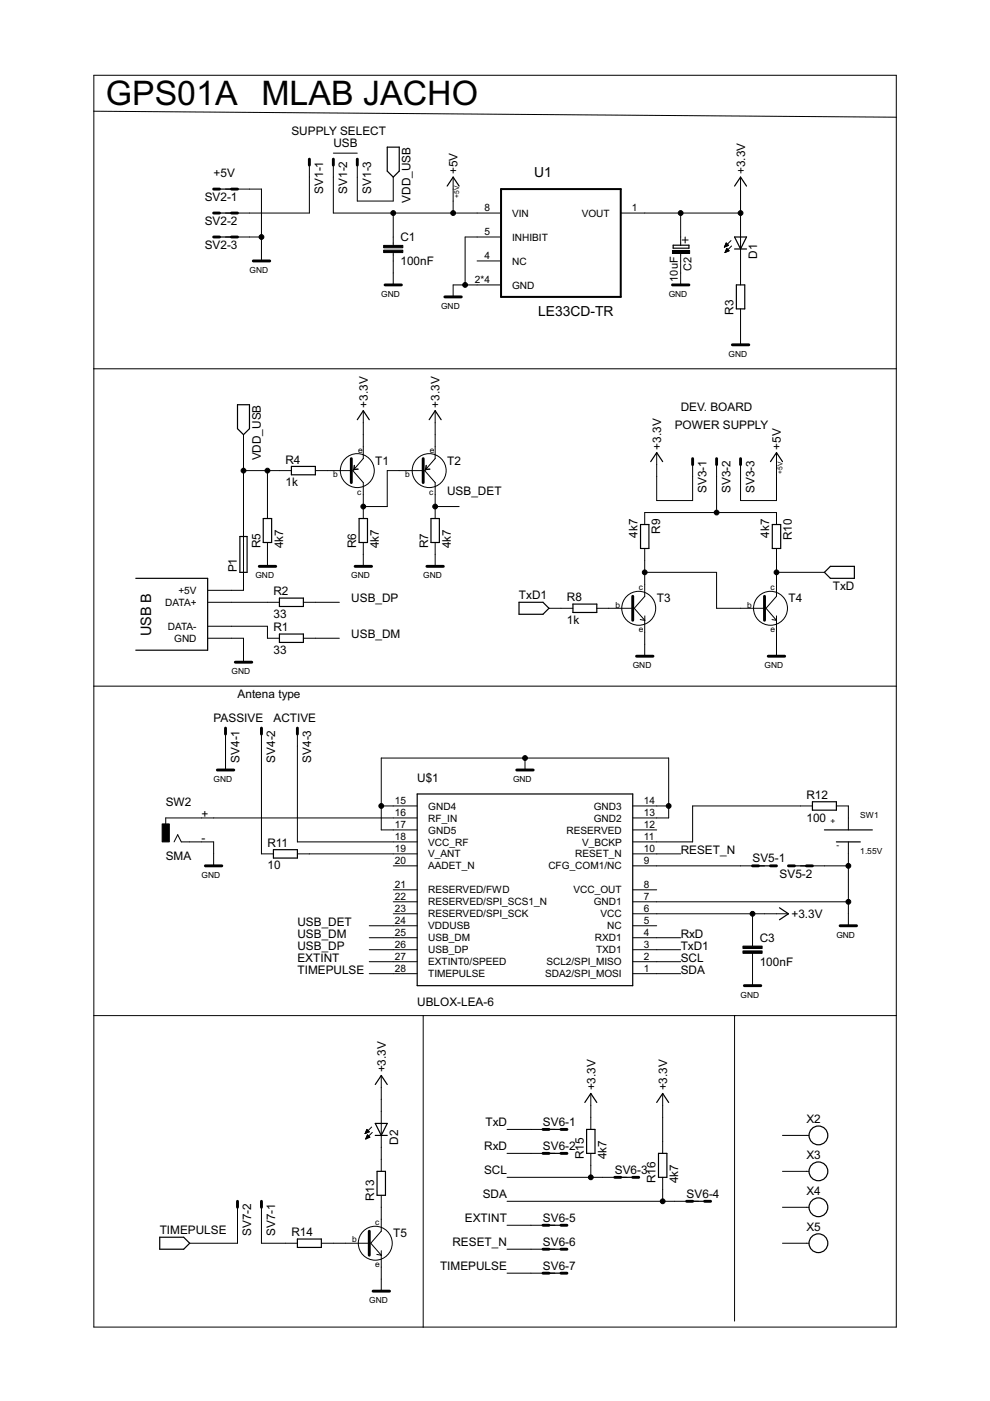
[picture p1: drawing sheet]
<svg xmlns="http://www.w3.org/2000/svg" width="210mm" height="297mm" viewBox="0 0 210 297" stroke-linecap="round" stroke-linejoin="round" font-family="sans-serif">
<g fill="none" stroke="#000" stroke-width=".21">
<path d="M19.9 16h170.1v265.4h-170.1zM19.9 23.6l170.1 1.2M65.6 35v10.2h-17.8M70.7 32.5h5.1M70.7 35v10.2h35.5M75.8 35v7.6h7.6v-5.1M96.1 37.5v7.7M157 37.5v22.9M47.8 50.2h7.6M47.8 40.1h7.6v15.2M83.4 45.2v6.8M83.4 53.6v6.8"/>
<path d="M101.2 55.3h5M106.2 50.2h-7.6v10.2M131.6 45.2h25.4M144.3 45.2v6.8M144.3 53.6v6.8M144.6 50.9h1.3M145.3 50.2v1.3M153.6 52.4h.1M153.6 52.3h.3M153.7 52.1h.5M153.8 52h.7M153.8 53.5h.1"/>
<path d="M153.8 51.9h.5M153.8 53.3h.4M153.9 51.8h.3M153.9 53.2h.6M153.9 51.7h.2M153.9 53.1h.6M154 51.5l-.4 .9M154 51.5l.5 .5M154 51.5h.1M154 53h.4M154 52.9h.3M154.1 52.7h.1"/>
<path d="M154.1 52.7l.5 .5-.9 .4zM154.5 52l-.9 .4M155 51l-1.4 1.4M155.1 52.2l-1.4 1.4M19.9 78.2h170.1M106.2 60.4h-10.1v2.5M157 65.5v7.6M51.6 92.2v33h-7.6M51.6 99.8h10.2M56.7 99.8v10.1M66.9 99.8h7.6M75 99.6l-.2 .2 2.2 2.5v7.6"/>
<path d="M75 99.6h.1M75.1 98.7v.8h.8l-.9 .1zM77 97.2l-2 2.4M77 87.1v10.1M89.7 99.8h-7.6v7.6h-5.1M90.2 99.6h.1M90.2 99.6l-.2 .2 2.3 2.5v7.6M90.4 98.7v.8h.7l-.9 .1zM92.3 97.2l-2.1 2.4M92.3 87.1v10.1M139.2 96v10.1h7.7v-7.6M151.9 98.5v10.2"/>
<path d="M164.6 96v10.1h-7.6v-7.6M56.7 115v5.1M77 115v5.1M92.3 115v5.1M92.3 107.4h5M136.7 116.3v10.1l-2.2 2.6 2.2 2.5-1-.1M136.7 111.2v-2.5h27.9v2.5M164.6 116.3v10.1l-2.2 2.6 2.2 2.5-.9-.1M44 127.7h15.2M44 132.8h12.7v2.5h2.5M44 135.3h7.6v5.1M64.3 127.7h7.6"/>
<path d="M64.3 135.3h7.6M116.4 129h5.1M126.5 129h7.7M136.7 121.3h15.2v7.7h10.2M136.7 130.6v8.5M164.6 130.6v8.5M164.6 121.3h10.2M19.9 145.5h170.1M47.8 155.6v7.7M55.4 155.6v25.4h2.6M63.1 155.6v22.9h25.4M36.9 178.5l.8-1.5 .7 1.5h6.9v5.1"/>
<path d="M80.8 170.9h7.7M88.5 173.4h-53.4v1.3M111.3 160.7v2.6M134.2 173.4h7.6v-12.7h-61v15.3h7.7M134.2 176h5M134.2 170.9h7.6M172.3 170.9h-25.4v7.6h-12.7M177.3 170.9h2.6v5.1M179.9 178.5v17.8M63.1 181h25.4M78.3 198.8h10.2M78.3 196.3h10.2"/>
<path d="M83.4 193.7h5.1M83.4 191.2h5.1M83.4 188.7h5.1M83.4 183.6h5.1M134.2 198.8h10.1M134.2 196.3h5M134.2 193.7h33M134.2 191.2h45.7M134.2 188.7h5M134.2 183.6h27.9M134.2 181h10.1M159.6 193.7v6.9"/>
<path d="M169.7 183.6h10.2M19.9 215.3h170.1M78.3 206.4h10.2M78.3 203.9h10.2M78.3 201.4h10.2M89.7 215.3v66.1M134.2 206.4h10.1M134.2 203.9h10.1M134.2 201.4h10.1M155.7 215.3v64.8M159.6 202.1v6.9M77.6 240h.7"/>
<path d="M77.6 239.8h.6M77.7 239.7h.4M77.7 239.6h.2M77.8 239.5h.1M77.8 239.5l-.4 .8M77.8 239.5l.5 .5M78.3 240l-.9 .3M78.8 239l-1.4 1.3M80.8 228v20.3M107.5 239.5h10.2M125.3 231.8v7.7M140.5 231.8v12.7"/>
<path d="M50.4 256v7.6h-10.2M55.4 256v7.6h7.7M77.4 240.3h.1M77.5 240.2h.2M77.5 240.1h.5M77.6 241.4h.1M77.6 241.3h.4M77.7 241.2h.6M77.7 241h.7M77.8 240.9h.5M77.8 240.8h.3M77.9 240.7h.1"/>
<path d="M77.9 240.6l.5 .5-.9 .4zM78.9 240.1l-1.4 1.4M80.8 253.4v7.6l-2.2 2.6 2.2 2.5-.9-.1M107.5 244.5h10.2M107.5 249.6h25.4M107.5 254.7h40.6M107.5 259.8h10.2M125.3 244.5v5.1M140.5 249.6v5.1M165.9 240.7h5.6M165.9 248.3h5.6M165.9 256h5.6"/>
<path d="M68.1 263.6h10.2M80.8 265.2v8.5M107.5 264.9h10.2M107.5 269.9h10.2M165.9 263.6h5.6"/>
<circle cx="75.8" cy="99.8" r="3.6"/>
<circle cx="91" cy="99.8" r="3.6"/>
<circle cx="135.4" cy="129" r="3.6"/>
<circle cx="163.4" cy="129" r="3.6"/>
<circle cx="79.6" cy="263.6" r="3.6"/>
</g>
<g fill="none" stroke="#000" stroke-width=".25">
<path d="M82.1 31.2h2.5v5.1l-1.2 1.2-1.3-1.2zM94.8 39.5l1.3-2 1.2 2M155.7 39.5l1.3-2 1.3 2M45.3 40.1h5.1M45.3 45.2h5.1M45.3 50.2h5.1M142.7 52h3.4v.6h-3.4zM155.7 50.2h2.6l-1.3 2.6zM155.7 52.8h2.6M156.1 60.4h1.8v5.1h-1.8zM50.4 85.8h2.5v5.1l-1.3 1.3-1.2-1.3zM61.8 98.9h5.1v1.8h-5.1z"/>
<path d="M75.8 89l1.2-1.9 1.3 1.9M91 89l1.3-1.9 1.2 1.9M138 97.9l1.2-1.9 1.3 1.9M163.4 97.9l1.2-1.9 1.3 1.9M50.9 113.7h1.5v7.6h-1.5zM55.8 109.9h1.8v5.1h-1.8zM76.1 109.9h1.8v5.1h-1.8zM91.4 109.9h1.8v5.1h-1.8zM135.8 111.2h1.8v5.1h-1.8zM163.7 111.2h1.8v5.1h-1.8zM28.8 122.6h15.2v15.3h-15.2M59.2 134.4h5.1v1.8h-5.1z"/>
<path d="M59.2 126.8h5.1v1.8h-5.1zM110 127.7h5.1l1.3 1.3-1.3 1.2h-5.1zM121.5 128.1h5v1.8h-5zM174.8 121.3l1.3-1.2h5v2.5h-5zM88.5 168.3h45.7v40.7h-45.7zM172.3 170h5v1.8h-5zM174.8 176h10.2M177.3 178.5h5.1M58 180.1h5.1v1.8h-5.1zM159.6 183.6h5M165.3 192.5l1.9 1.2-1.9 1.3M167.2 183.6h5.1"/>
<path d="M79.6 238.2h2.5l-1.3 2.5zM79.6 229.9l1.2-1.9 1.3 1.9M115.1 239.5h5.1M124 233.7l1.3-1.9 1.2 1.9M124.4 239.5h1.8v5h-1.8zM139.2 233.7l1.3-1.9 1.3 1.9M79.6 240.7h2.5M79.9 248.3h1.8v5.1h-1.8zM115.1 244.5h5.1M115.1 259.8h5.1M130.3 249.6h5.1M139.6 244.5h1.8v5.1h-1.8z"/>
<path d="M145.6 254.7h5.1M33.9 262.3h5l1.3 1.3-1.3 1.3h-5zM63.1 262.7h5v1.8h-5zM115.1 264.9h5.1M115.1 269.9h5.1"/>
<circle cx="173.5" cy="240.7" r="1.99"/>
<circle cx="173.5" cy="248.3" r="1.99"/>
<circle cx="173.5" cy="256" r="1.99"/>
<circle cx="173.5" cy="263.6" r="1.99"/>
</g>
<path d="M106.2 40.1h25.4v22.8h-25.4z" fill="none" stroke="#000" stroke-width=".42"/>
<g fill="none" stroke="#000" stroke-width=".61">
<path d="M65.6 33.7v1.3M70.7 33.7v1.3M75.8 33.7v1.3M45.3 40.1h1.2M45.3 45.2h1.2M45.3 50.2h1.2M49.1 40.1h1.3M49.1 45.2h1.3M49.1 50.2h1.3M53.7 55.3h3.5M81.6 60.4h3.5M94.3 62.9h3.5"/>
<path d="M142.6 60.4h3.5M155.3 73.1h3.5M74.5 97.2v5.1M89.7 97.2v5.1M146.9 97.2v1.3M151.9 97.2v1.3M157 97.2v1.3M55 120.1h3.5M75.3 120.1h3.5M90.5 120.1h3.5M134.2 126.4v5.1M135 139.1h3.5"/>
<path d="M162.1 126.4v5.1M162.9 139.1h3.5M47.8 154.4v1.2M49.9 140.4h3.5M55.4 154.4v1.2M63.1 154.4v1.2M46.1 163.3h3.5M109.6 163.3h3.5M43.5 183.6h3.5M159.6 183.6h1.2M163.4 183.6h1.2M167.2 183.6h1.2"/>
<path d="M171 183.6h1.3M178.1 196.3h3.5M157.8 209h3.5M115.1 239.5h1.3M118.9 239.5h1.3M50.4 254.7v1.3M55.4 254.7v1.3M115.1 244.5h1.3M115.1 259.8h1.3M118.9 244.5h1.3M118.9 259.8h1.3M130.3 249.6h1.3"/>
<path d="M134.2 249.6h1.2M145.6 254.7h1.3M149.4 254.7h1.3M78.3 261v5.1M79.1 273.7h3.5M115.1 264.9h1.3M115.1 269.9h1.3M118.9 264.9h1.3M118.9 269.9h1.3"/>
</g>
<path d="M81.3 53h4.1v.6h-4.1zM81.3 52h4.1v.5h-4.1zM142.6 53.1h3.6v.6h-3.6zM34.4 174.7h1.5v3.8h-1.5zM157.5 201.6h4.1v.5h-4.1zM157.5 200.6h4.1v.5h-4.1z" fill="#000" stroke="#000" stroke-width=".21"/>
<g fill="#000" stroke="#000" stroke-width=".21">
<circle cx="55.4" cy="50.2" r=".51"/>
<circle cx="83.4" cy="45.2" r=".51"/>
<circle cx="96.1" cy="45.2" r=".51"/>
<circle cx="144.3" cy="45.2" r=".51"/>
<circle cx="157" cy="45.2" r=".51"/>
<circle cx="98.6" cy="60.4" r=".51"/>
<circle cx="51.6" cy="99.8" r=".51"/>
<circle cx="56.7" cy="99.8" r=".51"/>
<circle cx="77" cy="107.4" r=".51"/>
<circle cx="92.3" cy="107.4" r=".51"/>
<circle cx="151.9" cy="108.7" r=".51"/>
<circle cx="136.7" cy="121.3" r=".51"/>
<circle cx="164.6" cy="121.3" r=".51"/>
<circle cx="80.8" cy="170.9" r=".51"/>
<circle cx="111.3" cy="160.7" r=".51"/>
<circle cx="141.8" cy="170.9" r=".51"/>
<circle cx="159.6" cy="193.7" r=".51"/>
<circle cx="179.9" cy="191.2" r=".51"/>
<circle cx="179.9" cy="183.6" r=".51"/>
<circle cx="125.3" cy="249.6" r=".51"/>
<circle cx="140.5" cy="254.7" r=".51"/>
</g>
<text font-size="8" x="22.4" y="22.3">GPS01A MLAB JACHO</text>
<text font-size="3.4" x="32" y="134.9" transform="rotate(-90 32 134.9)">USB B</text>
<g font-size="3.3">
<text x="113.3" y="37.5">U1</text>
<text x="114.1" y="67.1">LE33CD-TR</text>
</g>
<g font-size="2.8">
<text x="61.8" y="28.7">SUPPLY SELECT</text>
<text x="70.7" y="31.2">USB</text>
<text x="45.3" y="37.5">+5V</text>
<text x="68.5" y="41.1" transform="rotate(-90 68.5 41.1)">SV1-1</text>
<text x="73.6" y="41.1" transform="rotate(-90 73.6 41.1)">SV1-2</text>
<text x="78.7" y="41.1" transform="rotate(-90 78.7 41.1)">SV1-3</text>
<text x="97" y="36.9" transform="rotate(-90 97 36.9)">+5V</text>
<text x="158" y="36.9" transform="rotate(-90 158 36.9)">+3.3V</text>
<text x="43.4" y="42.6">SV2-1</text>
<text x="43.4" y="47.7">SV2-2</text>
<text x="87.1" y="43" transform="rotate(-90 87.1 43)">VDD_USB</text>
<text x="43.4" y="52.8">SV2-3</text>
<text x="84.9" y="51.1">C1</text>
<text x="84.9" y="56.2">100nF</text>
<text x="160.6" y="54.8" transform="rotate(-90 160.6 54.8)">D1</text>
<text x="155.5" y="66.8" transform="rotate(-90 155.5 66.8)">R3</text>
<text x="78" y="86.4" transform="rotate(-90 78 86.4)">+3.3V</text>
<text x="93.2" y="86.4" transform="rotate(-90 93.2 86.4)">+3.3V</text>
<text x="144.3" y="87.1">DEV. BOARD</text>
<text x="140.2" y="95.3" transform="rotate(-90 140.2 95.3)">+3.3V</text>
<text x="143" y="90.9">POWER SUPPLY</text>
<text x="165.6" y="95.3" transform="rotate(-90 165.6 95.3)">+5V</text>
<text x="55.3" y="97.6" transform="rotate(-90 55.3 97.6)">VDD_USB</text>
<text x="60.5" y="98.3">R4</text>
<text x="79.6" y="98.5">T1</text>
<text x="94.8" y="98.5">T2</text>
<text x="60.5" y="103.1">1k</text>
<text x="94.8" y="104.9">USB_DET</text>
<text x="149.8" y="104.6" transform="rotate(-90 149.8 104.6)">SV3-1</text>
<text x="154.9" y="104.6" transform="rotate(-90 154.9 104.6)">SV3-2</text>
<text x="159.9" y="104.6" transform="rotate(-90 159.9 104.6)">SV3-3</text>
<text x="135.2" y="114" transform="rotate(-90 135.2 114)">4k7</text>
<text x="140" y="113.1" transform="rotate(-90 140 113.1)">R9</text>
<text x="163.1" y="114" transform="rotate(-90 163.1 114)">4k7</text>
<text x="55.2" y="116.3" transform="rotate(-90 55.2 116.3)">R5</text>
<text x="60" y="116.3" transform="rotate(-90 60 116.3)">4k7</text>
<text x="75.5" y="116.3" transform="rotate(-90 75.5 116.3)">R6</text>
<text x="80.3" y="116.3" transform="rotate(-90 80.3 116.3)">4k7</text>
<text x="90.8" y="116.3" transform="rotate(-90 90.8 116.3)">R7</text>
<text x="95.6" y="116.3" transform="rotate(-90 95.6 116.3)">4k7</text>
<text x="167.9" y="114.5" transform="rotate(-90 167.9 114.5)">R10</text>
<text x="50.2" y="121.4" transform="rotate(-90 50.2 121.4)">P1</text>
<text x="176.6" y="125">TxD</text>
<text x="58" y="131">33</text>
<text x="58" y="126.2">R2</text>
<text x="74.5" y="127.7">USB_DP</text>
<text x="110" y="127.1">TxD1</text>
<text x="120.2" y="127.5">R8</text>
<text x="139.2" y="127.7">T3</text>
<text x="167.2" y="127.7">T4</text>
<text x="58" y="133.8">R1</text>
<text x="74.5" y="135.3">USB_DM</text>
<text x="120.2" y="132.3">1k</text>
<text x="58" y="138.6">33</text>
<text x="50.4" y="148">Antena type</text>
<text x="45.3" y="153.1">PASSIVE</text>
<text x="58" y="153.1">ACTIVE</text>
<text x="50.7" y="161.7" transform="rotate(-90 50.7 161.7)">SV4-1</text>
<text x="58.4" y="161.7" transform="rotate(-90 58.4 161.7)">SV4-2</text>
<text x="66" y="161.7" transform="rotate(-90 66 161.7)">SV4-3</text>
<text x="88.5" y="165.8">U$1</text>
<text x="35.1" y="170.9">SW2</text>
<text x="42.7" y="173.4">+</text>
<text x="171" y="169.4">R12</text>
<text x="42.7" y="178.5">-</text>
<text x="56.7" y="179.5">R11</text>
<text x="171" y="174.2">100</text>
<text x="35.1" y="182.3">SMA</text>
<text x="56.7" y="184.3">10</text>
<text x="144.3" y="181">RESET_N</text>
<text x="159.6" y="182.8">SV5-1</text>
<text x="165.3" y="186.1">SV5-2</text>
<text x="63.1" y="196.3">USB_DET</text>
<text x="167.8" y="194.7">+3.3V</text>
<text x="63.1" y="198.8">USB_DM</text>
<text x="63.1" y="201.4">USB_DP</text>
<text x="63.1" y="203.9">EXTINT</text>
<text x="144.3" y="201.4">TxD1</text>
<text x="144.3" y="198.8">RxD</text>
<text x="144.3" y="203.9">SCL</text>
<text x="161.1" y="199.7">C3</text>
<text x="63.1" y="206.4">TIMEPULSE</text>
<text x="144.3" y="206.4">SDA</text>
<text x="161.1" y="204.8">100nF</text>
<text x="88.5" y="213.3">UBLOX-LEA-6</text>
<text x="81.8" y="227.4" transform="rotate(-90 81.8 227.4)">+3.3V</text>
<text x="126.2" y="231.2" transform="rotate(-90 126.2 231.2)">+3.3V</text>
<text x="141.5" y="231.2" transform="rotate(-90 141.5 231.2)">+3.3V</text>
<text x="102.9" y="238.7">TxD</text>
<text x="115.1" y="238.7">SV6-1</text>
<text x="171" y="238.2">X2</text>
<text x="84.4" y="242.8" transform="rotate(-90 84.4 242.8)">D2</text>
<text x="102.7" y="243.8">RxD</text>
<text x="115.1" y="243.8">SV6-2</text>
<text x="123.8" y="245.8" transform="rotate(-90 123.8 245.8)">R15</text>
<text x="128.6" y="245.8" transform="rotate(-90 128.6 245.8)">4k7</text>
<text x="171" y="245.8">X3</text>
<text x="102.6" y="248.9">SCL</text>
<text x="130.4" y="248.9">SV6-3</text>
<text x="139" y="250.9" transform="rotate(-90 139 250.9)">R16</text>
<text x="143.8" y="250.9" transform="rotate(-90 143.8 250.9)">4k7</text>
<text x="79.3" y="254.7" transform="rotate(-90 79.3 254.7)">R13</text>
<text x="102.4" y="253.9">SDA</text>
<text x="145.6" y="253.9">SV6-4</text>
<text x="171" y="253.4">X4</text>
<text x="33.9" y="261.7">TIMEPULSE</text>
<text x="53.3" y="262" transform="rotate(-90 53.3 262)">SV7-2</text>
<text x="58.4" y="262" transform="rotate(-90 58.4 262)">SV7-1</text>
<text x="61.8" y="262.1">R14</text>
<text x="83.4" y="262.3">T5</text>
<text x="98.6" y="259">EXTINT</text>
<text x="115.1" y="259">SV6-5</text>
<text x="171" y="261">X5</text>
<text x="93.3" y="269.2">TIMEPULSE</text>
<text x="95.9" y="264.1">RESET_N</text>
<text x="115.1" y="264.1">SV6-6</text>
<text x="115.1" y="269.2">SV6-7</text>
</g>
<g font-size="2.6">
<text x="143.7" y="59.8" transform="rotate(-90 143.7 59.8)">10uF</text>
<text x="146.6" y="57.4" transform="rotate(-90 146.6 57.4)">C2</text>
</g>
<g font-size="2.4">
<text x="102.7" y="44.8">8</text>
<text x="108.6" y="45.9">VIN</text>
<text x="123.3" y="45.9">VOUT</text>
<text x="134" y="44.8">1</text>
<text x="102.7" y="49.9">5</text>
<text x="108.6" y="51">INHIBIT</text>
<text x="102.7" y="55">4</text>
<text x="108.6" y="56.1">NC</text>
<text x="100.7" y="60.1">2*4</text>
<text x="108.6" y="61.2">GND</text>
<text x="37.8" y="125.9">+5V</text>
<text x="35" y="128.5">DATA+</text>
<text x="35.6" y="133.5">DATA-</text>
<text x="36.9" y="136.1">GND</text>
<text x="83.7" y="170.5">15</text>
<text x="83.7" y="173.1">16</text>
<text x="90.8" y="171.6">GND4</text>
<text x="125.9" y="171.6">GND3</text>
<text x="136.5" y="173.1">13</text>
<text x="136.5" y="170.5">14</text>
<text x="83.7" y="175.6">17</text>
<text x="83.7" y="178.1">18</text>
<text x="90.8" y="174.2">RF_IN</text>
<text x="90.8" y="176.7">GND5</text>
<text x="90.8" y="179.3">VCC_RF</text>
<text x="120.1" y="176.7">RESERVED</text>
<text x="123.4" y="179.3">V_BCKP</text>
<text x="125.9" y="174.2">GND2</text>
<text x="136.5" y="178.1">11</text>
<text x="136.5" y="175.6">12</text>
<text x="83.7" y="180.7">19</text>
<text x="83.7" y="183.2">20</text>
<text x="90.8" y="181.8">V_ANT</text>
<text x="90.8" y="184.3">AADET_N</text>
<text x="116.3" y="184.3">CFG_COM1/NC</text>
<text x="122" y="181.8">RESET_N</text>
<text x="136.5" y="183.2">9</text>
<text x="136.5" y="180.7">10</text>
<text x="83.7" y="188.3">21</text>
<text x="83.7" y="190.8">22</text>
<text x="90.8" y="189.4">RESERVED/FWD</text>
<text x="90.8" y="192">RESERVED/SPI_SCS1_N</text>
<text x="121.6" y="189.4">VCC_OUT</text>
<text x="125.9" y="192">GND1</text>
<text x="136.5" y="190.8">7</text>
<text x="136.5" y="188.3">8</text>
<text x="83.7" y="193.4">23</text>
<text x="83.7" y="195.9">24</text>
<text x="90.8" y="194.5">RESERVED/SPI_SCK</text>
<text x="90.8" y="197">VDDUSB</text>
<text x="127.3" y="194.5">VCC</text>
<text x="128.7" y="197">NC</text>
<text x="136.5" y="195.9">5</text>
<text x="136.5" y="193.4">6</text>
<text x="83.7" y="198.5">25</text>
<text x="83.7" y="201">26</text>
<text x="83.7" y="203.5">27</text>
<text x="90.8" y="199.6">USB_DM</text>
<text x="90.8" y="202.1">USB_DP</text>
<text x="126.2" y="199.6">RXD1</text>
<text x="126.4" y="202.1">TXD1</text>
<text x="136.5" y="203.5">2</text>
<text x="136.5" y="201">3</text>
<text x="136.5" y="198.5">4</text>
<text x="83.7" y="206.1">28</text>
<text x="90.8" y="204.7">EXTINT0/SPEED</text>
<text x="90.8" y="207.2">TIMEPULSE</text>
<text x="115.6" y="207.2">SDA2/SPI_MOSI</text>
<text x="115.8" y="204.7">SCL2/SPI_MISO</text>
<text x="136.5" y="206.1">1</text>
</g>
<g font-size="2">
<text x="52.9" y="57.9">GND</text>
<text x="80.8" y="62.9">GND</text>
<text x="93.5" y="65.5">GND</text>
<text x="141.8" y="62.9">GND</text>
<text x="154.5" y="75.6">GND</text>
<text x="75.9" y="96">e</text>
<text x="91.2" y="96">e</text>
<text x="70.7" y="101.2">b</text>
<text x="85.9" y="101.2">b</text>
<text x="75.8" y="104.9">c</text>
<text x="91" y="104.9">c</text>
<text x="54.2" y="122.6">GND</text>
<text x="74.5" y="122.6">GND</text>
<text x="89.7" y="122.6">GND</text>
<text x="135.4" y="125.2">c</text>
<text x="163.4" y="125.2">c</text>
<text x="130.5" y="128.8">b</text>
<text x="158.4" y="128.8">b</text>
<text x="135.4" y="134.1">e</text>
<text x="163.4" y="134.1">e</text>
<text x="49.1" y="142.9">GND</text>
<text x="134.2" y="141.7">GND</text>
<text x="162.1" y="141.7">GND</text>
<text x="45.3" y="165.8">GND</text>
<text x="108.8" y="165.8">GND</text>
<text x="182.4" y="173.4">SW1</text>
<text x="176.1" y="174.7">+</text>
<text x="177.3" y="179.8">-</text>
<text x="182.4" y="181">1.55V</text>
<text x="42.7" y="186.1">GND</text>
<text x="177.3" y="198.8">GND</text>
<text x="157" y="211.5">GND</text>
<text x="74.6" y="263.4">b</text>
<text x="79.6" y="259.8">c</text>
<text x="79.6" y="268.7">e</text>
<text x="78.3" y="276.3">GND</text>
</g>
<g font-size="1.6">
<text x="97.3" y="42" transform="rotate(-90 97.3 42)">+5V</text>
<text x="165.9" y="100.4" transform="rotate(-90 165.9 100.4)">+5V</text>
</g>
</svg>
